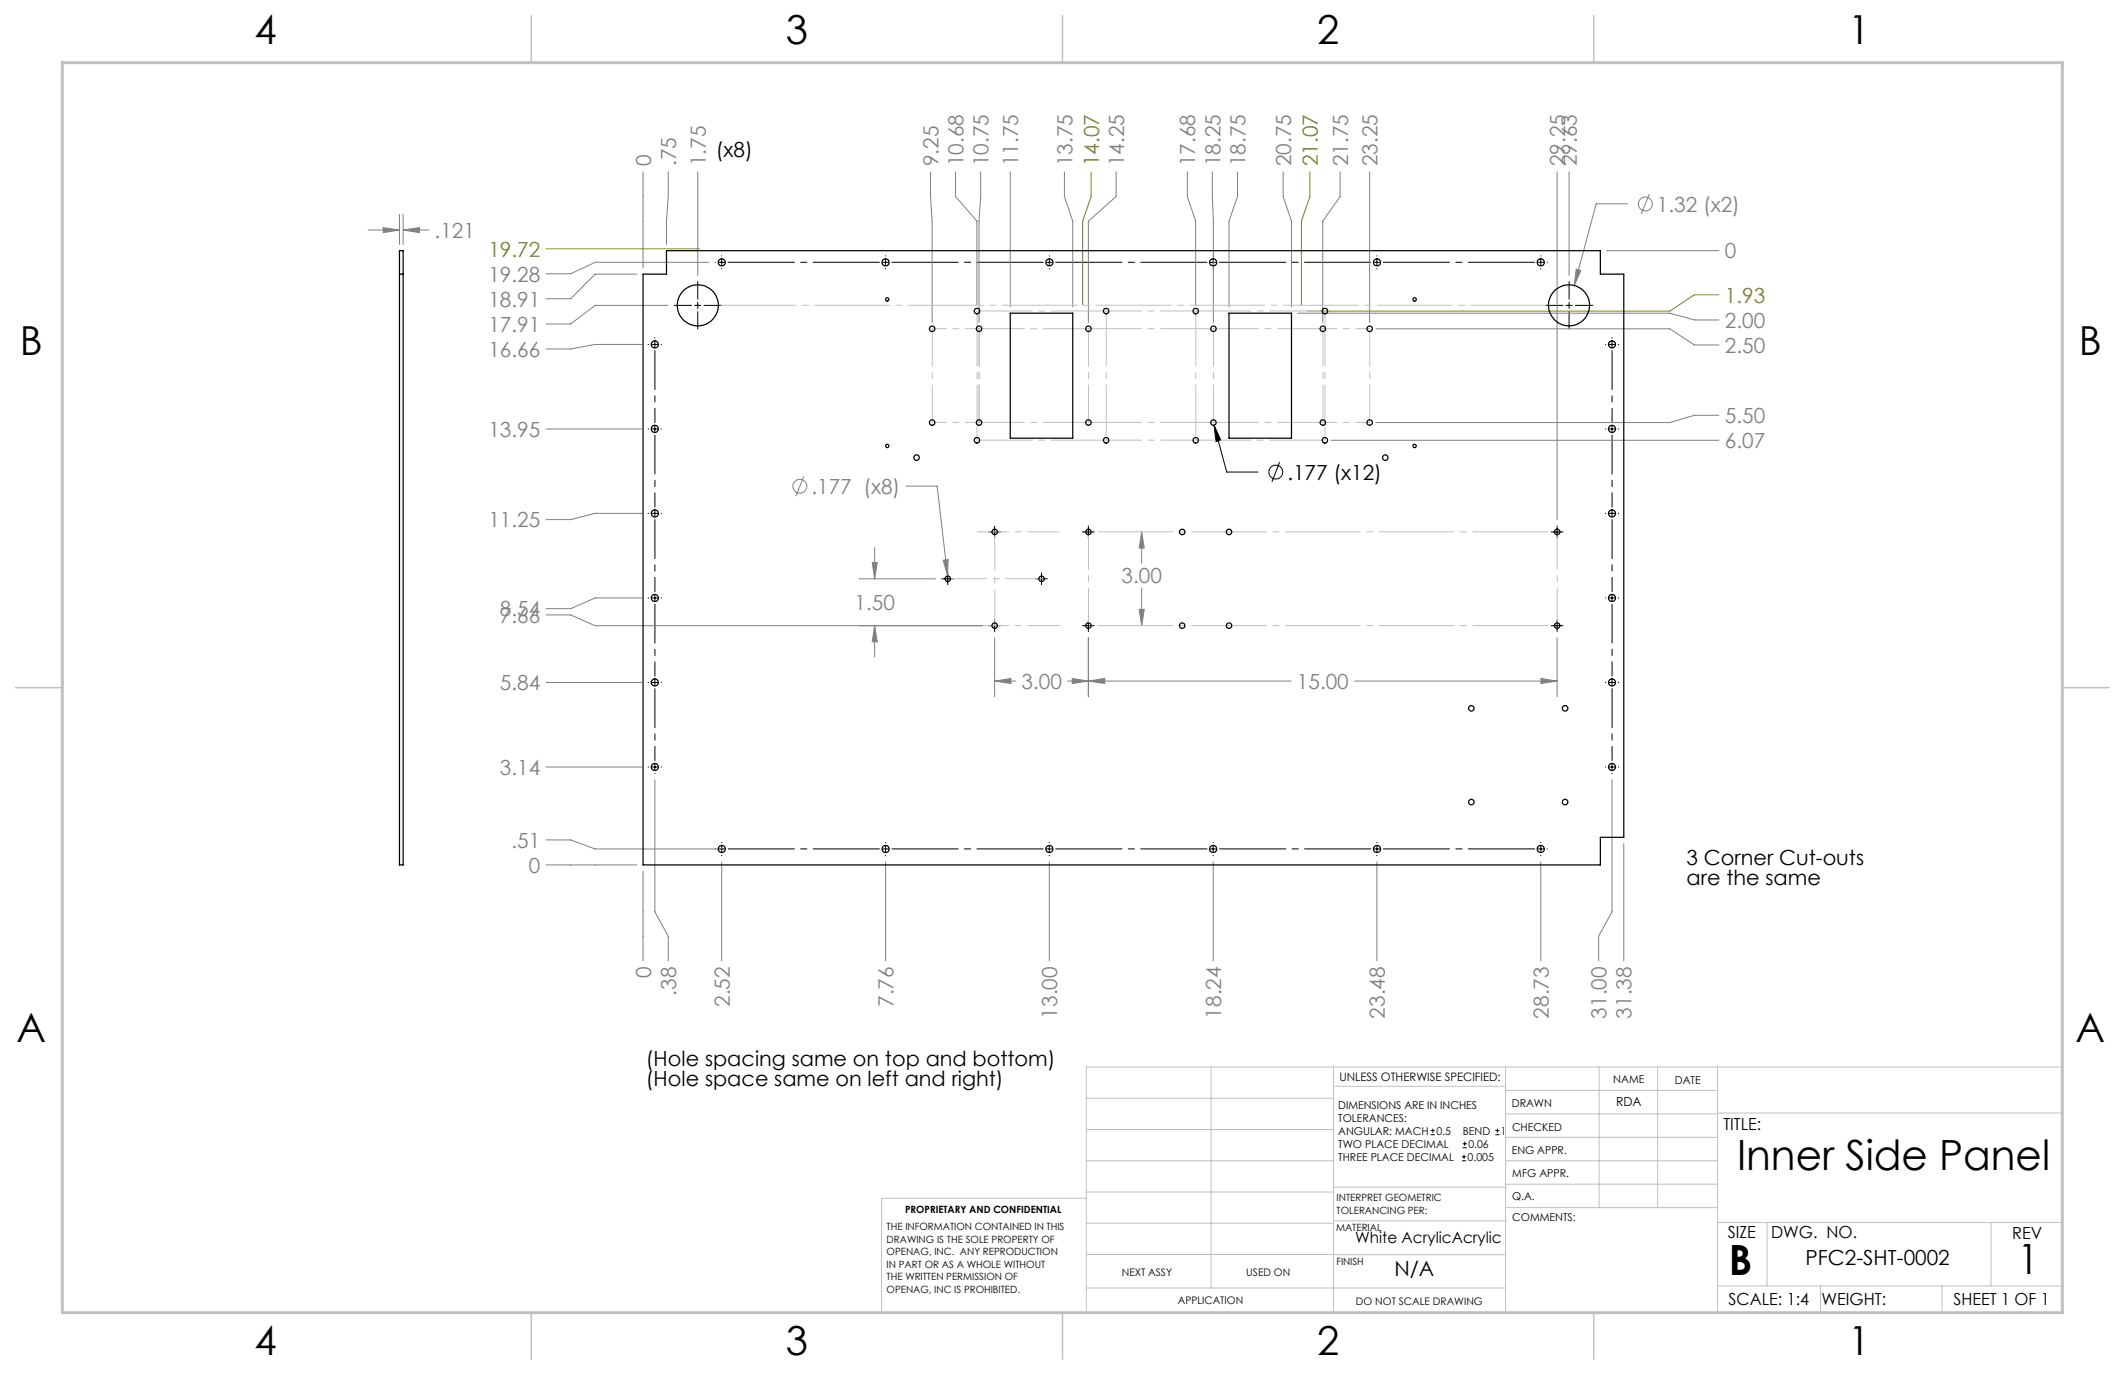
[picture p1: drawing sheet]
<svg xmlns="http://www.w3.org/2000/svg" width="432mm" height="279mm" viewBox="0 0 432 279" stroke-linecap="round" stroke-linejoin="round" font-family="sans-serif">
<g fill="none" stroke="#000" stroke-width=".2">
<path d="M141.8 57.2v3.6M145.3 53.3h.1M146 53.3h1.3M146.6 52h.1M146.6 52.7v1.2M146.6 54.6v.1M179.3 53.3h1.3M180 52h.1M180 52.7v1.2M180 54.6v.1M212.6 53.3h1.3M213.2 52h.1"/>
<path d="M213.2 52.7v1.2M213.2 54.6v.1M245.9 53.3h1.3M246.5 52h.1M246.5 52.7v1.2M246.5 54.6v.1M279.2 53.3h1.2M279.8 52h.1M279.8 52.7v1.2M279.8 54.6v.1M312.5 53.3h1.2M313.1 52h.1"/>
<path d="M313.1 52.7v1.2M313.1 54.6v.1M314.4 53.3h.1M318.8 57.2v3.6M131.7 70h.1M132.4 70h1.3M133.1 68.6v.1M133.1 69.4v1.2M134.3 70h.1M137 62.1h3.5M141.1 62.1h1.3M141.8 61.4v1.3"/>
<path d="M141.8 63.3v3.6M143.1 62.1h3.5M314 62.1h3.6M318.2 62.1h1.3M318.8 61.4v1.3M318.8 63.3v3.6M320.1 62.1h3.5M326.2 70h.1M326.9 70h1.3M327.6 68.6v.1M327.6 69.4v1.2M328.8 70h.1"/>
<path d="M131.7 87.2h.1M132.4 87.2h1.3M133.1 86.5v1.3M134.3 87.2h.1M246.7 86.4l1.4 3.1-1 .2zM246.7 86.4l2.6 9.5h6.3M260 93.9l-1.6 4M326.2 87.2h.1M326.9 87.2h1.3M327.6 86.5v1.3M328.8 87.2h.1M131.7 104.3h.1"/>
<path d="M132.4 104.3h1.3M133.1 103.7v1.3M134.3 104.3h.1M191.4 117.6h2.4M192.6 116.4v2.4M200.9 108.1h2.4M202.1 106.9v2.4M210.4 117.6h2.4M211.6 116.4v2.4M220 108.1h2.4M221.2 106.9v2.4M315.2 108.1h2.4"/>
<path d="M316.4 106.9v2.4M326.2 104.3h.1M326.9 104.3h1.3M327.6 103.7v1.3M328.8 104.3h.1M131.7 121.5h.1M131.7 138.7h.1M132.4 121.5h1.3M132.4 138.7h1.3M133.1 120.9v1.2M133.1 138v1.3M134.3 121.5h.1"/>
<path d="M134.3 138.7h.1M200.9 127.1h2.4M202.1 125.9v2.4M220 127.1h2.4M221.2 125.9v2.4M315.2 127.1h2.4M316.4 125.9v2.4M326.2 121.5h.1M326.2 138.7h.1M326.9 121.5h1.3M326.9 138.7h1.3M327.6 120.9v1.2"/>
<path d="M327.6 138v1.3M328.8 121.5h.1M328.8 138.7h.1M131.7 155.9h.1M132.4 155.9h1.3M133.1 155.2v1.3M133.1 157.1v.1M134.3 155.9h.1M326.2 155.9h.1M326.9 155.9h1.3M327.6 155.2v1.3M327.6 157.1v.1"/>
<path d="M328.8 155.9h.1M145.3 172.5h.1M146 172.5h1.3M146.6 171.2h.1M146.6 171.9v1.2M146.6 173.8v.1M179.3 172.5h1.3M180 171.2h.1M180 171.9v1.2M180 173.8v.1M212.6 172.5h1.3M213.2 171.2h.1"/>
<path d="M213.2 171.9v1.2M213.2 173.8v.1M245.9 172.5h1.3M246.5 171.2h.1M246.5 171.9v1.2M246.5 173.8v.1M279.2 172.5h1.2M279.8 171.2h.1M279.8 171.9v1.2M279.8 173.8v.1M312.5 172.5h1.2M313.1 171.2h.1"/>
<path d="M313.1 171.9v1.2M313.1 173.8v.1M314.4 172.5h.1M290.7 230.6h.8M290.7 229.7h.8M291.1 229.3v.9M297.1 235.9h.8M297.1 235.1h.8M297.2 233.2h.9M297.2 232.4h.9M297.5 234.6v.9M297.6 232v.8"/>
<path d="M303.8 230.6h.9M303.8 229.7h.9M304.3 229.3v.9"/>
<circle cx="259.3" cy="95.9" r="1.41"/>
</g>
<g fill="none" stroke="#808080" stroke-width=".2">
<path d="M130.7 34.9v19.5M135.8 34.9v5l-.4 5v4.8M141.8 34.9v21.1M189.1 34.9v5l.3 5v20.6M194.2 34.9v5l4.3 5v17M199.3 34.9v5l-.4 5v20.6M205.3 34.9v27.5M216.3 34.9v5l1.7 5v17.5M226.8 34.9v5l-5.6 5v20.6M241.3 34.9v5l1.7 5v17M246.3 34.9v5l.3 5v20.6M251.5 34.9v5l-1.8 5v17.5"/>
<path d="M260.7 34.9v5l1.7 5v17.5M272.3 34.9v5l-3.5 5v20.6M278.3 34.9v30.6M316.4 34.9v70.7M318.8 34.9v21.1M335.1 39.4l-1.6 4.1M74.8 46.7h6.4M77.9 46.2l3.3 .5-3.3 .6zM81.2 43.6v6.1M81.9 46.7l3.3-.5v1.1zM81.9 43.6v6.1M81.9 46.7h5.2"/>
<path d="M129.4 55.7h-8.5l-4.9 5h-5.1M144 53.3h-23.1l-4.9 2.3h-5.1M320.3 54.7l.9 .3-1.3 3zM326.5 50.9h22.8M330.7 41.4h-6.4l-4.4 16.6M130.4 70h-9.5l-4.9 .9h-5.1M135.7 62.1h-14.8l-4.9 3.7h-5.1M263.7 63.6h75.6l5 1.4h5M279.6 66.8h59.7l5 3.3h5M110.9 87.2h19.5M163.3 96.8l-1.6 4M184.1 98.8h6.3l2.1 18.3"/>
<path d="M270.5 89.5h78.8M349.3 84.4h-5l-5 1.5h-59.7M130.4 104.3h-9.5l-4.9 1.3h-5.1M174.6 117.6h15.5M177.2 114.3h1.1l-.6 3.3zM177.7 111.3v6.3M191.7 113.8l1-.1-.2 3.4zM232 108.1l.5 3.3h-1zM232 108.1v6.3M232 119.5v7.6M110.9 138.7h19.5M110.9 125h5.1l4.9 2.1h78.7"/>
<path d="M130.4 121.5h-9.5l-4.9 2.2h-5.1M177.7 127.1l.6 3.3h-1.1zM177.7 127.1v6.4M202.1 138.4l3.3-.5v1zM202.1 129.6v12M202.1 138.4h4.3M216.9 138.4h45.4M217.9 137.9l3.3 .5-3.3 .5zM221.2 138.4l3.3-.5v1zM221.2 129.6v12M231.5 123.8h1l-.5 3.3zM275.2 138.4h41.2"/>
<path d="M313.1 137.9l3.3 .5-3.3 .5zM316.4 129.6v12M110.9 155.9h19.5M133.1 158.5v26.8l2.7 5v5M327.6 158.5v26.8l-2.8 5v5M110.9 175.8h18.5M110.9 170.7h5.1l4.9 1.8h25.9M130.7 177v18.3M146.6 175.2v20.1M180 175.2v20.1M213.2 175.2v20.1M246.5 175.2v20.1"/>
<path d="M279.8 175.2v20.1M313.1 175.2v20.1M330 171.4v23.9"/>
<circle cx="334.3" cy="41.5" r="1.42"/>
<circle cx="162.5" cy="98.8" r="1.42"/>
</g>
<path d="M133.1 71.2v14.7M327.6 71.2v14.7M133.1 88.4v14.6M327.6 88.4v14.6M133.1 105.6v14.6M327.6 105.6v14.6M133.1 122.8v14.6M133.1 139.9v14.7M327.6 122.8v14.6M327.6 139.9v14.7" fill="none" stroke="#000" stroke-width=".2" stroke-dasharray="15.2 1.3 1.3 1.3" stroke-dashoffset="7.3"/>
<path d="M148 53.3h30.7M181.2 53.3h30.8M214.5 53.3h30.8M247.8 53.3h30.7M281.1 53.3h30.7M148 172.5h30.7M181.2 172.5h30.8M214.5 172.5h30.8M247.8 172.5h30.7M281.1 172.5h30.7" fill="none" stroke="#000" stroke-width=".2" stroke-dasharray="15.2 1.3 1.3 1.3" stroke-dashoffset="1.8"/>
<path d="M221.7 34.9v5l-1.7 5v17M266.2 34.9v5l-1.8 5v17M110.9 50.6h31.2M349.3 59.9h-5l-5 3.3h-73.6" fill="none" stroke="#808000" stroke-width=".2"/>
<path d="M198.5 63.2h26.3M243 63.2h26.2M198.5 89.4v-26.2M224.8 89.4h-26.3M224.8 89.4v-26.2M243 89.4v-26.2M269.2 89.4h-26.2M269.2 89.4v-26.2" fill="none" stroke="#c0c0c0" stroke-width=".2" stroke-dasharray="15.2 1.3 1.3 1.3" stroke-dashoffset="4"/>
<path d="M224.8 63.2h18.2M224.8 89.4h18.2" fill="none" stroke="#c0c0c0" stroke-width=".2" stroke-dasharray="15.2 1.3 1.3 1.3" stroke-dashoffset="8"/>
<path d="M189.4 66.8v19M199 85.8v-19M221.2 85.8v-19M246.6 85.8v-19M268.8 85.8v-19M278.3 85.8v-19" fill="none" stroke="#c0c0c0" stroke-width=".2" stroke-dasharray="15.2 1.3 1.3 1.3" stroke-dashoffset="7.6"/>
<path d="M199 66.8h-9.6M278.3 66.8h-9.5M189.4 85.8h9.6M268.8 85.8h9.5" fill="none" stroke="#c0c0c0" stroke-width=".2" stroke-dasharray="15.2 1.3 1.3 1.3" stroke-dashoffset="12.4"/>
<path d="M221.2 66.8h25.4M221.2 85.8h25.4" fill="none" stroke="#c0c0c0" stroke-width=".2" stroke-dasharray="15.2 1.3 1.3 1.3" stroke-dashoffset="4.4"/>
<path d="M221.2 66.8h-22.2M246.6 66.8h22.2M221.2 85.8h-22.2M246.6 85.8h22.2" fill="none" stroke="#c0c0c0" stroke-width=".2" stroke-dasharray="15.2 1.3 1.3 1.3" stroke-dashoffset="6"/>
<path d="M146 62h168.7" fill="none" stroke="#c0c0c0" stroke-width=".2" stroke-dasharray="15.2 1.3 1.3 1.3" stroke-dashoffset="-.5"/>
<path d="M193.2 117.6h18.5M202.1 127.1v-18.5" fill="none" stroke="#c0c0c0" stroke-width=".2" stroke-dasharray="15.2 1.3 1.3 1.3" stroke-dashoffset="7.9"/>
<path d="M316.4 108.6v18M221.2 126.6v-18" fill="none" stroke="#c0c0c0" stroke-width=".2" stroke-dasharray="15.2 1.3 1.3 1.3" stroke-dashoffset="8.2"/>
<path d="M198.6 108.1h16.7M198.6 127.1h16.7" fill="none" stroke="#c0c0c0" stroke-width=".2" stroke-dasharray="15.2 1.3 1.3 1.3" stroke-dashoffset="8.8"/>
<path d="M221.7 108.1h94.2M315.9 127.1h-94.2" fill="none" stroke="#c0c0c0" stroke-width=".2" stroke-dasharray="15.2 1.3 1.3 1.3" stroke-dashoffset="-1.3"/>
<g fill="none" stroke="#c0c0c0" stroke-width=".2">
<path d="M246.1 216.8v44.9M271 216.8v49.9M305.9 216.8v49.9M324.9 216.8v28.6M336.8 216.8v28.6M349 216.8v49.9M220.7 235.9h50.3M220.7 229.5h50.3M220.7 223.2h50.3M271 220.7h34.9M305.9 231.1h43.1M305.9 226.3h43.1"/>
<path d="M305.9 221.6h43.1M305.9 235.9h43.1M349 226.2h70.1M220.7 243.5h-41.6v23.2h240v-49.9h-198.4v49.9M220.7 248.6h50.3M220.7 242.2h50.3M220.7 254.9h50.3M271 255h34.9M271 248.1h35M271 241.2h35M305.9 240.6h43.1M306 245.4h43"/>
<path d="M349 248.4h70.1M359.1 248.4v12.9M404.6 248.4v12.9M220.7 261.7h85.2M349 261.3h70.1M369.9 261.3v5.4M394.6 261.3v5.4"/>
</g>
<path d="M107.9 3.2v9.5M215.9 3.2v9.5M323.8 3.2v9.5M3.1 139.7h9.6M419.1 139.7h9.5M107.9 266.7v9.6M215.9 266.7v9.6M323.8 266.7v9.6" fill="none" stroke="#c0c0c0" stroke-width=".3"/>
<path d="M12.7 12.7h406.4v254h-406.4z" fill="none" stroke="#c0c0c0" stroke-width=".6"/>
<path d="M232 108.1l.5 3.3h-1zM231.5 123.8h1l-.5 3.3z" fill="#808080"/>
<path d="M246.7 86.4l1.4 3.1-1 .2z" fill="#000"/>
<path d="M320.3 54.7l-.4 3.3 1.3-3zM191.7 113.8l.8 3.3 .2-3.4zM202.1 138.4l3.3-.5v1zM217.9 137.9l3.3 .5-3.3 .5zM221.2 138.4l3.3-.5v1zM313.1 137.9l3.3 .5-3.3 .5zM177.7 127.1l.6 3.3h-1.1zM177.2 114.3h1.1l-.6 3.3zM77.9 46.2l3.3 .5-3.3 .6zM81.9 46.7l3.3-.5v1.1z" fill="#808080"/>
<g fill="none" stroke="#000" stroke-width=".25">
<path d="M81.2 55.7h.7M81.2 50.9h.7v124.9h-.7zM130.7 55.7h4.7v-4.8h189.8v4.8h4.8v114.4h-4.8v5.7h-194.5zM205.3 63.6h12.7v25.4h-12.7zM249.7 63.6h12.7v25.4h-12.7z"/>
<circle cx="146.7" cy="53.3" r=".72"/>
<circle cx="180" cy="53.3" r=".72"/>
<circle cx="213.2" cy="53.3" r=".72"/>
<circle cx="246.5" cy="53.3" r=".73"/>
<circle cx="279.8" cy="53.3" r=".72"/>
<circle cx="313.1" cy="53.3" r=".73"/>
<circle cx="133.1" cy="70" r=".73"/>
<circle cx="141.8" cy="62" r="4.2"/>
<circle cx="180.3" cy="60.9" r=".34"/>
<circle cx="189.4" cy="66.8" r=".56"/>
<circle cx="198.5" cy="63.2" r=".57"/>
<circle cx="198.9" cy="66.8" r=".56"/>
<circle cx="221.2" cy="66.8" r=".56"/>
<circle cx="224.8" cy="63.2" r=".57"/>
<circle cx="243" cy="63.2" r=".57"/>
<circle cx="246.6" cy="66.8" r=".56"/>
<circle cx="268.8" cy="66.8" r=".56"/>
<circle cx="269.2" cy="63.2" r=".57"/>
<circle cx="278.3" cy="66.8" r=".56"/>
<circle cx="287.4" cy="60.9" r=".35"/>
<circle cx="318.8" cy="62" r="4.2"/>
<circle cx="327.6" cy="70" r=".72"/>
<circle cx="133.1" cy="87.2" r=".73"/>
<circle cx="180.3" cy="90.6" r=".33"/>
<circle cx="186.2" cy="93" r=".56"/>
<circle cx="189.4" cy="85.9" r=".56"/>
<circle cx="198.5" cy="89.5" r=".56"/>
<circle cx="198.9" cy="85.9" r=".56"/>
<circle cx="221.2" cy="85.9" r=".56"/>
<circle cx="224.8" cy="89.5" r=".56"/>
<circle cx="243" cy="89.5" r=".56"/>
<circle cx="246.6" cy="85.9" r=".56"/>
<circle cx="268.8" cy="85.9" r=".56"/>
<circle cx="269.2" cy="89.5" r=".56"/>
<circle cx="278.3" cy="85.9" r=".56"/>
<circle cx="281.5" cy="93" r=".56"/>
<circle cx="287.4" cy="90.6" r=".34"/>
<circle cx="327.6" cy="87.2" r=".72"/>
<circle cx="133.1" cy="104.3" r=".73"/>
<circle cx="192.6" cy="117.6" r=".56"/>
<circle cx="202.1" cy="108.1" r=".56"/>
<circle cx="211.6" cy="117.6" r=".56"/>
<circle cx="221.2" cy="108.1" r=".56"/>
<circle cx="240.2" cy="108.1" r=".56"/>
<circle cx="249.7" cy="108.1" r=".56"/>
<circle cx="316.4" cy="108.1" r=".56"/>
<circle cx="327.6" cy="104.3" r=".72"/>
<circle cx="133.1" cy="138.7" r=".74"/>
<circle cx="133.1" cy="121.5" r=".73"/>
<circle cx="202.1" cy="127.1" r=".56"/>
<circle cx="221.2" cy="127.1" r=".56"/>
<circle cx="240.2" cy="127.1" r=".56"/>
<circle cx="249.7" cy="127.1" r=".56"/>
<circle cx="316.4" cy="127.1" r=".56"/>
<circle cx="327.6" cy="138.7" r=".73"/>
<circle cx="327.6" cy="121.5" r=".72"/>
<circle cx="133.1" cy="155.9" r=".73"/>
<circle cx="299" cy="143.9" r=".56"/>
<circle cx="318" cy="143.9" r=".56"/>
<circle cx="327.6" cy="155.8" r=".72"/>
<circle cx="146.7" cy="172.5" r=".72"/>
<circle cx="180" cy="172.5" r=".72"/>
<circle cx="213.2" cy="172.5" r=".72"/>
<circle cx="246.5" cy="172.5" r=".73"/>
<circle cx="279.8" cy="172.5" r=".72"/>
<circle cx="299" cy="163" r=".56"/>
<circle cx="313.1" cy="172.5" r=".73"/>
<circle cx="318" cy="163" r=".56"/>
</g>
<g font-size="8.5">
<text x="353" y="237.7">Inner Side Panel</text>
<text x="351.3" y="259">B</text>
<text x="410" y="258.9">1</text>
</g>
<g font-size="8.1">
<text x="51.7" y="9">4</text>
<text x="159.7" y="9">3</text>
<text x="267.6" y="9">2</text>
<text x="375.6" y="9">1</text>
<text x="4" y="72">B</text>
<text x="422.4" y="72">B</text>
<text x="3.3" y="211.7">A</text>
<text x="421.7" y="211.7">A</text>
<text x="51.7" y="275.2">4</text>
<text x="159.7" y="275.2">3</text>
<text x="267.6" y="275.2">2</text>
<text x="375.6" y="275.2">1</text>
</g>
<g font-size="4.2" fill="#808080">
<text x="132.3" y="33.7" transform="rotate(-90 132.3 33.7)">0</text>
<text x="137.4" y="33.7" transform="rotate(-90 137.4 33.7)">.75</text>
<text x="143.4" y="33.7" transform="rotate(-90 143.4 33.7)">1.75</text>
<text x="190.7" y="33.7" transform="rotate(-90 190.7 33.7)">9.25</text>
<text x="195.8" y="33.7" transform="rotate(-90 195.8 33.7)">10.68</text>
<text x="200.9" y="33.7" transform="rotate(-90 200.9 33.7)">10.75</text>
<text x="206.9" y="33.7" transform="rotate(-90 206.9 33.7)">11.75</text>
<text x="217.9" y="33.7" transform="rotate(-90 217.9 33.7)">13.75</text>
<text x="228.4" y="33.7" transform="rotate(-90 228.4 33.7)">14.25</text>
<text x="242.9" y="33.7" transform="rotate(-90 242.9 33.7)">17.68</text>
<text x="248" y="33.7" transform="rotate(-90 248 33.7)">18.25</text>
<text x="253.1" y="33.7" transform="rotate(-90 253.1 33.7)">18.75</text>
<text x="262.4" y="33.7" transform="rotate(-90 262.4 33.7)">20.75</text>
<text x="273.9" y="33.7" transform="rotate(-90 273.9 33.7)">21.75</text>
<text x="279.9" y="33.7" transform="rotate(-90 279.9 33.7)">23.25</text>
<text x="318" y="33.7" transform="rotate(-90 318 33.7)">29.25</text>
<text x="320.4" y="33.7" transform="rotate(-90 320.4 33.7)">29.63</text>
<text x="336.7" y="43">1.32 (x2)</text>
<text x="88.3" y="48.3">.121</text>
<text x="350.5" y="52.5">0</text>
<text x="99.2" y="57.2">19.28</text>
<text x="99.2" y="62.3">18.91</text>
<text x="99.2" y="67.4">17.91</text>
<text x="350.5" y="66.6">2.00</text>
<text x="350.5" y="71.7">2.50</text>
<text x="99.2" y="72.5">16.66</text>
<text x="99.2" y="88.7">13.95</text>
<text x="350.5" y="86">5.50</text>
<text x="350.5" y="91">6.07</text>
<text x="164.9" y="100.3">.177 (x8)</text>
<text x="99.2" y="107.2">11.25</text>
<text x="227.9" y="118.5">3.00</text>
<text x="101.6" y="125.3">8.54</text>
<text x="173.7" y="123.9">1.50</text>
<text x="101.6" y="126.5">7.66</text>
<text x="101.6" y="140.3">5.84</text>
<text x="207.6" y="140">3.00</text>
<text x="263.5" y="140">15.00</text>
<text x="101.6" y="157.4">3.14</text>
<text x="103.9" y="172.3">.51</text>
<text x="107.4" y="177.3">0</text>
<text x="132.3" y="198.8" transform="rotate(-90 132.3 198.8)">0</text>
<text x="137.4" y="202.3" transform="rotate(-90 137.4 202.3)">.38</text>
<text x="148.3" y="204.6" transform="rotate(-90 148.3 204.6)">2.52</text>
<text x="181.6" y="204.6" transform="rotate(-90 181.6 204.6)">7.76</text>
<text x="214.8" y="207" transform="rotate(-90 214.8 207)">13.00</text>
<text x="248.1" y="207" transform="rotate(-90 248.1 207)">18.24</text>
<text x="281.4" y="207" transform="rotate(-90 281.4 207)">23.48</text>
<text x="314.7" y="207" transform="rotate(-90 314.7 207)">28.73</text>
<text x="326.5" y="207" transform="rotate(-90 326.5 207)">31.00</text>
<text x="331.5" y="207" transform="rotate(-90 331.5 207)">31.38</text>
</g>
<g font-size="4.2">
<text x="145.5" y="31.9">(x8)</text>
<text x="261.6" y="97.5">.177 (x12)</text>
<text x="342.7" y="175.8">3 Corner Cut-outs</text>
<text x="342.7" y="179.9">are the same</text>
<text x="131.3" y="216.5">(Hole spacing same on top and bottom)</text>
<text x="131.3" y="220.7">(Hole space same on left and right)</text>
<text x="366.9" y="257">PFC2-SHT-0002</text>
<text x="283.3" y="259.2">N/A</text>
</g>
<g font-size="4.2" fill="#808000">
<text x="223.3" y="33.7" transform="rotate(-90 223.3 33.7)">14.07</text>
<text x="267.8" y="33.7" transform="rotate(-90 267.8 33.7)">21.07</text>
<text x="99.2" y="52.1">19.72</text>
<text x="350.5" y="61.5">1.93</text>
</g>
<g font-size="3.4">
<text x="350.2" y="229.5">TITLE:</text>
<text x="351.1" y="251.6">SIZE</text>
<text x="359.9" y="251.6">DWG. NO.</text>
<text x="408.9" y="251.7">REV</text>
<text x="351.2" y="265.2">SCALE: 1:4</text>
<text x="370.1" y="265.3">WEIGHT:</text>
<text x="396.9" y="265.2">SHEET 1 OF 1</text>
</g>
<text font-size="3.2" x="275.4" y="252.6">White AcrylicAcrylic</text>
<text font-size="2.5" x="328.4" y="224.8">RDA</text>
<text font-size="2.4" x="272.2" y="219.7">UNLESS OTHERWISE SPECIFIED:</text>
<g font-size="2.2">
<text x="327.8" y="220.1">NAME</text>
<text x="340.3" y="220.2">DATE</text>
<text x="271.9" y="225.3">DIMENSIONS ARE IN INCHES</text>
<text x="271.9" y="227.9">TOLERANCES:</text>
<text x="307.2" y="224.9">DRAWN</text>
<text x="271.9" y="233.2">TWO PLACE DECIMAL</text>
<text x="271.9" y="230.6">ANGULAR: MACH</text>
<text x="291.9" y="230.6">0.5</text>
<text x="297.2" y="230.6">BEND</text>
<text x="298.4" y="233.2">0.06</text>
<text x="305" y="230.6">1</text>
<text x="307.3" y="229.8">CHECKED</text>
<text x="271.9" y="235.9">THREE PLACE DECIMAL</text>
<text x="298.2" y="235.9">0.005</text>
<text x="307.2" y="234.5">ENG APPR.</text>
<text x="307.3" y="239.2">MFG APPR.</text>
<text x="307.3" y="243.9">Q.A.</text>
<text x="307.3" y="248.1">COMMENTS:</text>
</g>
<g font-size="2.1">
<text x="227.9" y="259.2">NEXT ASSY</text>
<text x="253.3" y="259.2">USED ON</text>
<text x="239.3" y="265">APPLICATION</text>
<text x="275.5" y="265.1">DO NOT SCALE DRAWING</text>
</g>
<g font-size="2">
<text x="271.6" y="244.1">INTERPRET GEOMETRIC</text>
<text x="180.2" y="250">THE INFORMATION CONTAINED IN THIS</text>
<text x="183.9" y="246.4">PROPRIETARY AND CONFIDENTIAL</text>
<text x="271.5" y="250.2">MATERIAL</text>
<text x="271.6" y="246.6">TOLERANCING PER:</text>
<text x="180.2" y="252.5">DRAWING IS THE SOLE PROPERTY OF</text>
<text x="180.2" y="255.1">OPENAG, INC. ANY REPRODUCTION</text>
<text x="180.2" y="257.6">IN PART OR AS A WHOLE WITHOUT</text>
<text x="271.5" y="257">FINISH</text>
<text x="180.2" y="260.1">THE WRITTEN PERMISSION OF</text>
<text x="180.2" y="262.6">OPENAG, INC IS PROHIBITED.</text>
</g>
</svg>
